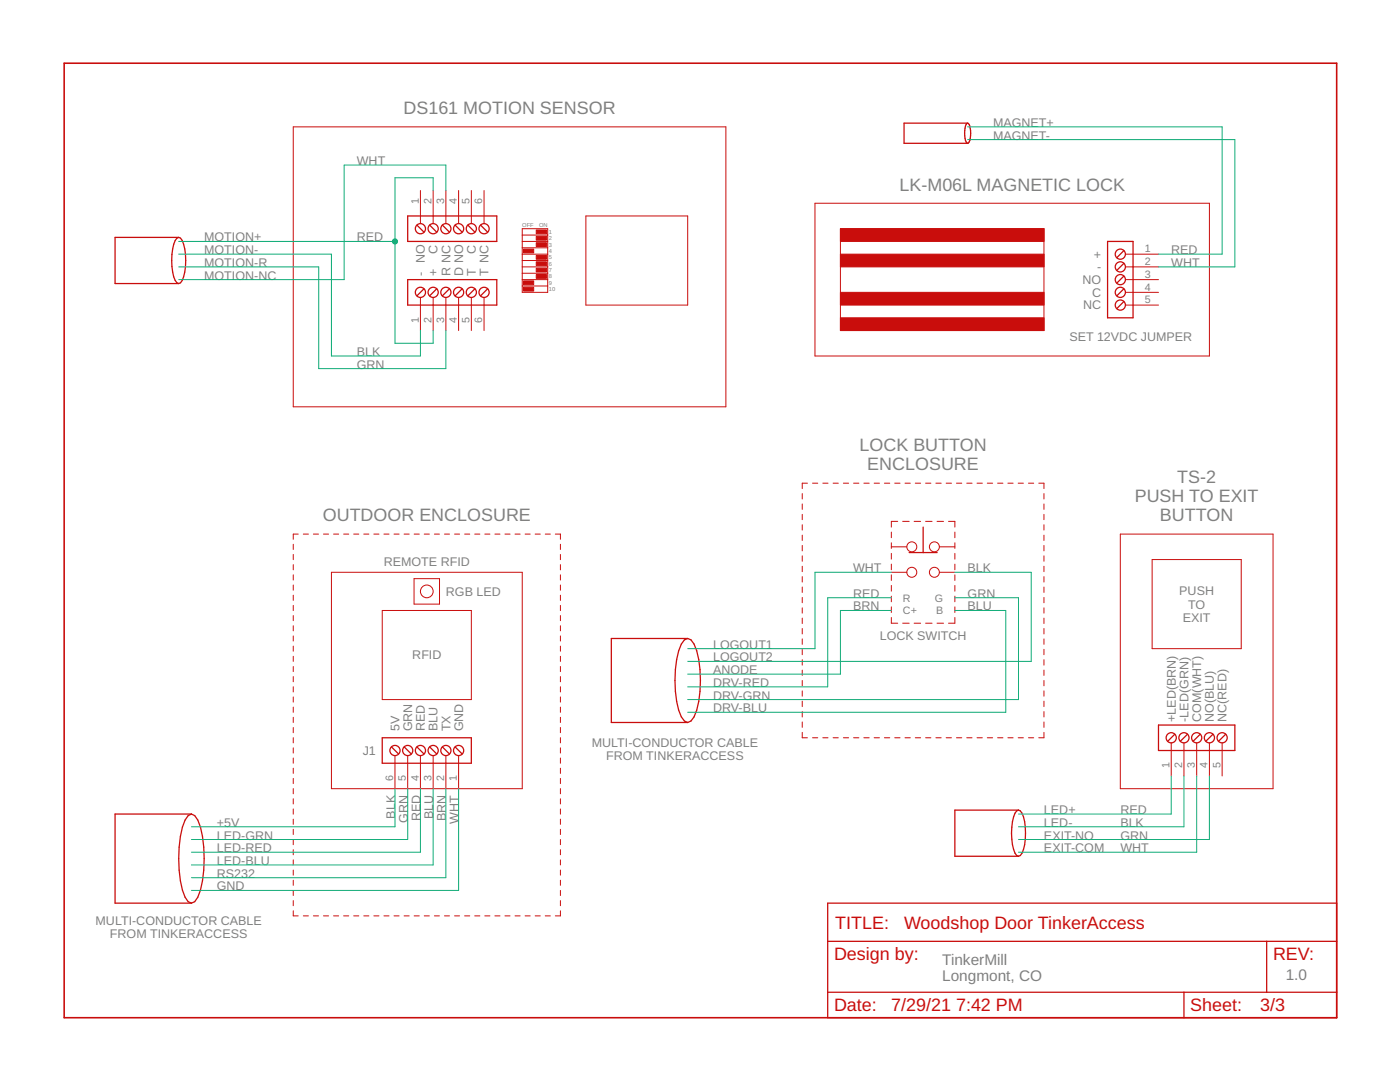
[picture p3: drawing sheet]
<svg xmlns="http://www.w3.org/2000/svg" width="279mm" height="216mm" viewBox="0 0 279 216" stroke-linecap="round" stroke-linejoin="round" font-family="sans-serif">
<g fill="none" stroke="#c90d0c" stroke-width=".2">
<path d="M58.5 25.3h86.4v55.9h-86.4zM83.9 38v6.6M86.4 38v6.6M89 38v6.6M91.5 38v6.6M94.1 38v6.6M96.6 38v6.6M83.9 59.4v6.6M86.4 59.4v6.6M89 59.4v6.6M91.5 59.4v6.6M94.1 59.4v6.6"/>
<path d="M96.6 59.4v6.6M104.2 45.6h5.1v12.7h-5.1zM104.2 46.9h5.1M104.2 49.4h5.1M104.2 52h5.1M104.2 54.5h5.1M104.2 57.1h5.1M104.2 48.2h5.1M104.2 50.7h5.1M104.2 53.3h5.1M104.2 55.8h5.1M116.9 43.1h20.3v17.8h-20.3z"/>
<path d="M162.6 40.6h78.8v30.4h-78.8zM167.7 45.6h40.6v20.4h-40.6zM224.6 58.3h6.6M224.6 50.7h6.6M224.6 53.3h6.6M224.6 55.8h6.6M224.6 60.9h6.6M160.1 98.5v1.1M161.1 96.4h-1v1.1M162.2 96.4h1M164.2 96.4h1M166.3 96.4h1"/>
<path d="M168.3 96.4h1.1M170.3 96.4h1.1M172.4 96.4h1.1M174.5 96.4h1M176.5 96.4h1.1M178.6 96.4h1M180.6 96.4h1.1M182.7 96.4h1M184.7 96.4h1.1M186.8 96.4h1M188.8 96.4h1.1M190.9 96.4h1"/>
<path d="M192.9 96.4h1.1M195 96.4h1M197 96.4h1.1M199.1 96.4h1.1M201.1 96.4h1.1M203.2 96.4h1M205.3 96.4h1M207.3 96.4h1v1.1M208.3 98.5v1.1M58.5 108.6v1M58.5 110.6v1.1M58.5 112.7v1"/>
<path d="M58.5 114.7v1M58.5 116.7v1.1M58.5 118.8v1M59.5 106.6h-1v1M60.5 106.6h1.1M62.5 106.6h1.1M64.6 106.6h1M66.1 114.2h38.1v43.2h-38.1zM66.6 106.6h1M68.6 106.6h1M70.6 106.6h1M72.6 106.6h1"/>
<path d="M74.6 106.6h1M76.6 106.6h1M78.6 106.6h1.1M80.6 106.6h1.1M82.6 115.5h5.1v5h-5.1zM82.7 106.6h1M84.7 106.6h1M86.7 106.6h1M88.7 106.6h1M90.7 106.6h1M92.7 106.6h1M94.7 106.6h1.1"/>
<path d="M96.8 106.6h1M98.8 106.6h1M100.8 106.6h1M102.8 106.6h1M104.8 106.6h1M106.8 106.6h1M108.8 106.6h1M110.8 106.6h1v1M111.8 108.6v1M111.8 110.6v1.1M111.8 112.7v1M111.8 114.7v1"/>
<path d="M111.8 116.7v1.1M111.8 118.8v1M160.1 100.6v1M160.1 102.6v1.1M160.1 104.7v1.1M160.1 106.8v1M160.1 108.8v1.1M160.1 110.9v1.1M160.1 113v1.1M160.1 115.1v1M160.1 117.1v1.1M160.1 119.2v1.1"/>
<path d="M177.9 114.2h3.1M177.9 109.1h3.1M177.9 106.2v1.1M177.9 108.3v1.1M177.9 110.4v1.2M177.9 112.6v1.1M177.9 114.7v1.1M177.9 116.8v1.2M177.9 119v1.1M179.2 104h-1.3v1.2M180.1 104h1.3M182.4 104h1.3"/>
<path d="M184.7 104h1.3M187 104h1.3M187.5 114.2h3.1M187.5 109.1h3.1M189.3 104h1.3v1.2M190.6 106.2v1.1M190.6 108.3v1.1M190.6 110.4v1.2M190.6 112.6v1.1M190.6 114.7v1.1M190.6 116.8v1.2M190.6 119v1.1"/>
<path d="M208.3 100.6v1M208.3 102.6v1.1M208.3 104.7v1.1M208.3 106.8v1M208.3 108.8v1.1M208.3 110.9v1.1M208.3 113v1.1M208.3 115.1v1M208.3 117.1v1.1M208.3 119.2v1.1M223.6 106.6h30.5v50.8h-30.5zM229.9 111.7h17.8v17.7h-17.8z"/>
<path d="M58.5 120.8v1M58.5 122.8v1M58.5 124.9v1M58.5 126.9v1M58.5 128.9v1M58.5 131v1M58.5 133v1M58.5 135v1M58.5 137v1.1M58.5 139.1v1M76.3 121.8h17.8v17.8h-17.8zM111.8 120.8v1"/>
<path d="M111.8 122.8v1M111.8 124.9v1M111.8 126.9v1M111.8 128.9v1M111.8 131v1M111.8 133v1M111.8 135v1M111.8 137v1.1M111.8 139.1v1M160.1 121.3v1M160.1 123.3v1.1M160.1 125.4v1.1"/>
<path d="M160.1 127.5v1.1M160.1 129.6v1M160.1 131.6v1.1M160.1 133.7v1.1M160.1 135.8v1M160.1 137.9v1M160.1 139.9v1.1M177.9 121.1v1.1M177.9 123.2v1.2h1.3M180.1 124.4h1.3M182.4 124.4h1.3M184.7 124.4h1.3"/>
<path d="M187 124.4h1.3M190.6 123.2v1.2h-1.3M190.6 121.1v1.1M208.3 121.3v1M208.3 123.3v1.1M208.3 125.4v1.1M208.3 127.5v1.1M208.3 129.6v1M208.3 131.6v1.1M208.3 133.7v1.1M208.3 135.8v1M208.3 137.9v1"/>
<path d="M208.3 139.9v1.1M58.5 141.1v1M58.5 143.1v1.1M58.5 145.2v1M58.5 147.2v1M58.5 149.2v1.1M58.5 151.3v1M58.5 153.3v1M58.5 155.3v1.1M58.5 157.4v1M58.5 159.4v1M78.8 150.8v6.6"/>
<path d="M81.4 150.8v6.6M83.9 150.8v6.6M86.4 150.8v6.6M89 150.8v6.6M91.5 150.8v6.6M111.8 141.1v1M111.8 143.1v1.1M111.8 145.2v1M111.8 147.2v1M111.8 149.2v1.1M111.8 151.3v1M111.8 153.3v1"/>
<path d="M111.8 155.3v1.1M111.8 157.4v1M111.8 159.4v1M160.1 146.1v1.1h1M160.1 142v1.1M160.1 144.1v1M162.2 147.2h1M164.2 147.2h1M166.3 147.2h1M168.3 147.2h1.1M170.3 147.2h1.1M172.4 147.2h1.1"/>
<path d="M174.5 147.2h1M176.5 147.2h1.1M178.6 147.2h1M180.6 147.2h1.1M182.7 147.2h1M184.7 147.2h1.1M186.8 147.2h1M188.8 147.2h1.1M190.9 147.2h1M192.9 147.2h1.1M195 147.2h1M197 147.2h1.1"/>
<path d="M199.1 147.2h1.1M201.1 147.2h1.1M203.2 147.2h1M205.3 147.2h1M208.3 146.1v1.1h-1M208.3 142v1.1M208.3 144.1v1M233.7 148.2v6.6M236.3 148.2v6.6M238.8 148.2v6.6M241.4 148.2v6.6M243.9 148.2v6.6"/>
<path d="M58.5 161.4v1.1M58.5 163.4v1.1M58.5 165.5v1M58.5 167.5v1.1M58.5 169.5v1.1M58.5 171.6v1M58.5 173.6v1M58.5 175.6v1.1M58.5 177.7v1M58.5 179.7v1M111.8 161.4v1.1M111.8 163.4v1.1"/>
<path d="M111.8 165.5v1M111.8 167.5v1.1M111.8 169.5v1.1M111.8 171.6v1M111.8 173.6v1M111.8 175.6v1.1M111.8 177.7v1M111.8 179.7v1M58.5 181.7v1.1h1M60.5 182.8h1.1M62.5 182.8h1.1M64.6 182.8h1"/>
<path d="M66.6 182.8h1M68.6 182.8h1M70.6 182.8h1M72.6 182.8h1M74.6 182.8h1M76.6 182.8h1M78.6 182.8h1.1M80.6 182.8h1.1M82.7 182.8h1M84.7 182.8h1M86.7 182.8h1M88.7 182.8h1"/>
<path d="M90.7 182.8h1M92.7 182.8h1M94.7 182.8h1.1M96.8 182.8h1M98.8 182.8h1M100.8 182.8h1M102.8 182.8h1M104.8 182.8h1M106.8 182.8h1M108.8 182.8h1M111.8 181.7v1.1h-1"/>
<circle cx="85.2" cy="118" r="1.27"/>
<circle cx="182" cy="109.1" r=".99"/>
<circle cx="182" cy="114.2" r=".99"/>
<circle cx="186.5" cy="109.1" r=".99"/>
<circle cx="186.5" cy="114.2" r=".99"/>
</g>
<g fill="none" stroke="#c90d0c" stroke-width=".25">
<path d="M193.1 24.6a2.1 2.1 0 0 1 .6 2l-.1 1a1.04 1.04 0 0 1-.5 1M193.1 24.6a3.6 3.6 0 0 0-.4 3.4l.4 .6M193.1 24.6h-12.7v4h12.7M35.7 47.4h-12.7v9.2h12.7M35.7 47.4l.3 .1a9.3 9.3 0 0 1 .9 6.8l-.5 1.7-.4 .4-.3 .2M35.7 47.4a2.46 2.46 0 0 0-1.2 2.3 11.7 11.7 0 0 0 .5 6.3l.3 .4 .4 .2M81.4 43.1h17.7v5.1h-17.7zM81.4 55.8h17.7v5.1h-17.7zM83.2 44.9l1.4 1.4M84.6 57.6l-1.4 1.4M85.7 44.9l1.5 1.4M87.2 57.6l-1.5 1.4"/>
<path d="M88.3 44.9l1.4 1.4M89.7 57.6l-1.4 1.4M90.8 44.9l1.4 1.4M92.2 57.6l-1.4 1.4M93.4 44.9l1.4 1.4M94.8 57.6l-1.4 1.4M95.9 44.9l1.4 1.4M97.3 57.6l-1.4 1.4M221 48.2h5.1v15.2h-5.1zM224.3 52.5l-1.4 1.5M224.3 50l-1.4 1.4M224.3 55.1l-1.4 1.4"/>
<path d="M224.3 57.6l-1.4 1.4M224.3 60.2l-1.4 1.4M181.4 110.3h5.6M184.2 105.2v5.1M137.2 127.4l.7 .3a10.2 10.2 0 0 1 1.8 5.9 21 21 0 0 1-1.2 9.4l-.6 .9-.7 .3M137.2 127.4l-.6 .3a10.2 10.2 0 0 0-1.8 5.9 21 21 0 0 0 1.2 9.4l.6 .9 .6 .3M137.2 127.4h-15.2v16.8h15.2M76.3 147.2h17.8v5.1h-17.8zM78.1 149l1.4 1.5M80.7 149l1.4 1.5M83.2 149l1.4 1.5M85.7 149l1.5 1.5"/>
<path d="M88.3 149l1.4 1.5M90.8 149l1.4 1.5M231.2 144.7h15.2v5.1h-15.2zM234.5 146.5l-1.5 1.4M237 146.5l-1.4 1.4M239.5 146.5l-1.4 1.4M242.1 146.5l-1.5 1.4M244.6 146.5l-1.4 1.4M38.2 162.4l.7 .4a11 11 0 0 1 1.8 6.2 23.5 23.5 0 0 1-1.2 10l-.6 .9-.7 .3M38.2 162.4l-.7 .4a11 11 0 0 0-1.7 6.2 23.5 23.5 0 0 0 1.1 10l.6 .9 .7 .3M38.2 162.4h-15.2v17.8h15.2M203.3 161.6a2.51 2.51 0 0 1 1.2 2.4 12 12 0 0 1-.5 6.2l-.4 .5-.3 .2"/>
<path d="M203.3 161.6l-.4 .2a9.3 9.3 0 0 0-.8 6.8l.5 1.6 .3 .5 .4 .2M203.3 161.6h-12.7v9.3h12.7M165.2 180.2h101.6v22.9h-101.6zM165.2 187.8h101.6M165.2 198h101.6M236.3 198v5.1M252.8 187.8v10.2"/>
<circle cx="83.9" cy="45.6" r="1.02"/>
<circle cx="83.9" cy="58.3" r="1.02"/>
<circle cx="86.4" cy="58.3" r="1.02"/>
<circle cx="86.4" cy="45.6" r="1.02"/>
<circle cx="89" cy="58.3" r="1.02"/>
<circle cx="89" cy="45.6" r="1.02"/>
<circle cx="91.5" cy="58.3" r="1.02"/>
<circle cx="91.5" cy="45.6" r="1.02"/>
<circle cx="94.1" cy="58.3" r="1.02"/>
<circle cx="94.1" cy="45.6" r="1.02"/>
<circle cx="96.6" cy="58.3" r="1.02"/>
<circle cx="96.6" cy="45.6" r="1.02"/>
<circle cx="223.6" cy="53.3" r="1.02"/>
<circle cx="223.6" cy="50.7" r="1.02"/>
<circle cx="223.6" cy="55.8" r="1.02"/>
<circle cx="223.6" cy="58.3" r="1.02"/>
<circle cx="223.6" cy="60.9" r="1.02"/>
<circle cx="78.8" cy="149.8" r="1.02"/>
<circle cx="81.4" cy="149.8" r="1.02"/>
<circle cx="83.9" cy="149.8" r="1.02"/>
<circle cx="86.4" cy="149.8" r="1.02"/>
<circle cx="89" cy="149.8" r="1.02"/>
<circle cx="91.5" cy="149.8" r="1.02"/>
<circle cx="233.7" cy="147.2" r="1.02"/>
<circle cx="236.3" cy="147.2" r="1.02"/>
<circle cx="238.8" cy="147.2" r="1.02"/>
<circle cx="241.4" cy="147.2" r="1.02"/>
<circle cx="243.9" cy="147.2" r="1.02"/>
</g>
<g fill="#c90d0c" stroke="#c90d0c" stroke-width=".2">
<path d="M107 45.9h2.1v.8h-2.1z"/>
<path d="M107 48.4h2.1v.8h-2.1z"/>
<path d="M107 51h2.1v.7h-2.1z"/>
<path d="M107 53.5h2.1v.8h-2.1z"/>
<path d="M104.5 56h2v.8h-2z"/>
<path d="M107 47.2h2.1v.7h-2.1z"/>
<path d="M104.5 49.7h2v.8h-2z"/>
<path d="M107 52.2h2.1v.8h-2.1z"/>
<path d="M107 54.8h2.1v.7h-2.1z"/>
<path d="M104.5 57.3h2v.8h-2z"/>
<path d="M167.7 45.6h40.7v2.6h-40.7z"/>
<path d="M167.7 63.4h40.7v2.6h-40.7z"/>
<path d="M167.7 50.7h40.7v2.6h-40.7z"/>
<path d="M167.7 58.3h40.7v2.6h-40.7z"/>
</g>
<path d="M12.8 12.6h254v190.5h-254z" fill="none" stroke="#c90d0c" stroke-width=".32"/>
<g fill="none" stroke="#0dab76" stroke-width=".2">
<path d="M86.4 38v-2.5h-7.6v33h7.6v-2.5M89 38v-5.1h-20.3v22.9h-33M193.1 25.3h50.8v25.4h-12.7M193.1 27.9h53.3v25.4h-15.2M35.7 50.7h30.4v20.3h17.8v-5M35.7 53.3h27.9v20.3h25.4v-7.6M35.7 48.2h43.1M177.9 114.2h-15.3v15.2h-25.4M177.9 119.3h-12.7v17.8h-28M190.6 114.2h15.2v17.8h-68.6M190.6 119.3h12.7v20.3h-66.1M177.9 121.8h-10.2v12.7h-30.5"/>
<path d="M190.6 121.8h10.1v20.3h-63.5M78.8 157.4v7.6h-40.6M81.4 157.4v10.1h-43.2M83.9 157.4v12.7h-45.7M86.4 157.4v15.2h-48.2M89 157.4v17.7h-50.8M91.5 157.4v20.3h-53.3M233.7 154.8v7.6h-30.4M236.3 154.8v10.2h-33M238.8 154.8v15.3h-35.5M241.4 154.8v12.7h-38.1"/>
</g>
<circle cx="78.8" cy="48.2" r=".51" fill="#0dab76" stroke="#0dab76" stroke-width=".2"/>
<g font-size="3.6" fill="#808080">
<text x="80.5" y="22.8">DS161 MOTION SENSOR</text>
<text x="179.5" y="38">LK-M06L MAGNETIC LOCK</text>
<text x="171.5" y="90.1">LOCK BUTTON</text>
<text x="173.1" y="93.9">ENCLOSURE</text>
<text x="226.5" y="100.2">PUSH TO EXIT</text>
<text x="235" y="96.4">TS-2</text>
<text x="64.4" y="104">OUTDOOR ENCLOSURE</text>
<text x="231.5" y="104">BUTTON</text>
</g>
<g font-size="3.6" fill="#c90d0c">
<text x="166.7" y="185.3">TITLE:</text>
<text x="180.4" y="185.3">Woodshop Door TinkerAccess</text>
<text x="166.4" y="191.6">Design by:</text>
<text x="254.1" y="191.6">REV:</text>
<text x="166.4" y="201.8">Date:</text>
<text x="177.9" y="201.8">7/29/21</text>
<text x="190.8" y="201.8">7:42 PM</text>
<text x="237.6" y="201.8">Sheet:</text>
<text x="251.5" y="201.8">3/3</text>
</g>
<g font-size="3.1" fill="#808080">
<text x="188" y="192.6">TinkerMill</text>
<text x="188" y="195.8">Longmont, CO</text>
<text x="256.6" y="195.5">1.0</text>
</g>
<g font-size="2.5" fill="#808080">
<text x="198.2" y="25.3">MAGNET+</text>
<text x="198.2" y="27.9">MAGNET-</text>
<text x="71.2" y="32.9">WHT</text>
<text x="40.7" y="48.2">MOTION+</text>
<text x="40.7" y="50.7">MOTION-</text>
<text x="40.7" y="53.2">MOTION-R</text>
<text x="71.2" y="48.2">RED</text>
<text x="84.8" y="52.6" transform="rotate(-90 84.8 52.6)">NO</text>
<text x="87.3" y="50.6" transform="rotate(-90 87.3 50.6)">C</text>
<text x="95" y="50.6" transform="rotate(-90 95 50.6)">C</text>
<text x="218.3" y="51.6">+</text>
<text x="233.7" y="50.7">RED</text>
<text x="233.7" y="53.2">WHT</text>
<text x="40.7" y="55.8">MOTION-NC</text>
<text x="84.8" y="55.2" transform="rotate(-90 84.8 55.2)">-</text>
<text x="87.3" y="55.2" transform="rotate(-90 87.3 55.2)">+</text>
<text x="89.9" y="55.2" transform="rotate(-90 89.9 55.2)">R NC</text>
<text x="92.4" y="55.2" transform="rotate(-90 92.4 55.2)">D NO</text>
<text x="95" y="55.2" transform="rotate(-90 95 55.2)">T</text>
<text x="97.5" y="55.2" transform="rotate(-90 97.5 55.2)">T NC</text>
<text x="216" y="56.7">NO</text>
<text x="218" y="59.2">C</text>
<text x="219" y="54.1">-</text>
<text x="216.2" y="61.8">NC</text>
<text x="71.2" y="71">BLK</text>
<text x="213.4" y="68.1">SET 12VDC JUMPER</text>
<text x="71.2" y="73.6">GRN</text>
<text x="76.6" y="112.9">REMOTE RFID</text>
<text x="89" y="118.9">RGB LED</text>
<text x="170.3" y="114.2">WHT</text>
<text x="170.3" y="119.3">RED</text>
<text x="193.1" y="114.2">BLK</text>
<text x="193.1" y="119.3">GRN</text>
<text x="235.4" y="118.8">PUSH</text>
<text x="170.3" y="121.8">BRN</text>
<text x="193.1" y="121.8">BLU</text>
<text x="236.1" y="124.1">EXIT</text>
<text x="237.1" y="121.4">TO</text>
<text x="82.3" y="131.6">RFID</text>
<text x="142.3" y="132">LOGOUT2</text>
<text x="142.3" y="129.4">LOGOUT1</text>
<text x="175.6" y="127.8">LOCK SWITCH</text>
<text x="142.3" y="137">DRV-RED</text>
<text x="142.3" y="134.5">ANODE</text>
<text x="142.3" y="139.6">DRV-GRN</text>
<text x="142.3" y="142.1">DRV-BLU</text>
<text x="79.7" y="145.9" transform="rotate(-90 79.7 145.9)">5V</text>
<text x="82.3" y="145.9" transform="rotate(-90 82.3 145.9)">GRN</text>
<text x="84.8" y="145.9" transform="rotate(-90 84.8 145.9)">RED</text>
<text x="87.3" y="145.9" transform="rotate(-90 87.3 145.9)">BLU</text>
<text x="89.9" y="145.9" transform="rotate(-90 89.9 145.9)">TX</text>
<text x="92.4" y="145.9" transform="rotate(-90 92.4 145.9)">GND</text>
<text x="118.1" y="149">MULTI-CONDUCTOR CABLE</text>
<text x="234.6" y="144" transform="rotate(-90 234.6 144)">+LED(BRN)</text>
<text x="237.2" y="144" transform="rotate(-90 237.2 144)">-LED(GRN)</text>
<text x="239.7" y="144" transform="rotate(-90 239.7 144)">COM(WHT)</text>
<text x="242.3" y="144" transform="rotate(-90 242.3 144)">NO(BLU)</text>
<text x="244.8" y="144" transform="rotate(-90 244.8 144)">NC(RED)</text>
<text x="72.4" y="150.6">J1</text>
<text x="121" y="151.7">FROM TINKERACCESS</text>
<text x="43.3" y="165">+5V</text>
<text x="43.3" y="167.5">LED-GRN</text>
<text x="78.8" y="163.4" transform="rotate(-90 78.8 163.4)">BLK</text>
<text x="81.4" y="164.2" transform="rotate(-90 81.4 164.2)">GRN</text>
<text x="83.9" y="163.9" transform="rotate(-90 83.9 163.9)">RED</text>
<text x="86.5" y="163.5" transform="rotate(-90 86.5 163.5)">BLU</text>
<text x="89" y="163.9" transform="rotate(-90 89 163.9)">BRN</text>
<text x="91.5" y="164.3" transform="rotate(-90 91.5 164.3)">WHT</text>
<text x="208.4" y="162.4">LED+</text>
<text x="208.4" y="165">LED-</text>
<text x="208.4" y="167.5">EXIT-NO</text>
<text x="223.6" y="162.4">RED</text>
<text x="223.6" y="165">BLK</text>
<text x="223.6" y="167.5">GRN</text>
<text x="43.3" y="170.1">LED-RED</text>
<text x="43.3" y="172.6">LED-BLU</text>
<text x="208.4" y="170.1">EXIT-COM</text>
<text x="223.6" y="170.1">WHT</text>
<text x="43.3" y="175.1">RS232</text>
<text x="43.3" y="177.7">GND</text>
<text x="19.1" y="184.5">MULTI-CONDUCTOR CABLE</text>
<text x="21.9" y="187.2">FROM TINKERACCESS</text>
</g>
<g font-size="2.1" fill="#808080">
<text x="83.6" y="40.8" transform="rotate(-90 83.6 40.8)">1</text>
<text x="86.1" y="40.8" transform="rotate(-90 86.1 40.8)">2</text>
<text x="88.6" y="40.8" transform="rotate(-90 88.6 40.8)">3</text>
<text x="91.2" y="40.8" transform="rotate(-90 91.2 40.8)">4</text>
<text x="93.7" y="40.8" transform="rotate(-90 93.7 40.8)">5</text>
<text x="96.3" y="40.8" transform="rotate(-90 96.3 40.8)">6</text>
<text x="228.5" y="50.4">1</text>
<text x="228.5" y="52.9">2</text>
<text x="228.5" y="55.4">3</text>
<text x="228.5" y="58">4</text>
<text x="83.6" y="64.4" transform="rotate(-90 83.6 64.4)">1</text>
<text x="86.1" y="64.4" transform="rotate(-90 86.1 64.4)">2</text>
<text x="88.6" y="64.4" transform="rotate(-90 88.6 64.4)">3</text>
<text x="91.2" y="64.4" transform="rotate(-90 91.2 64.4)">4</text>
<text x="93.7" y="64.4" transform="rotate(-90 93.7 64.4)">5</text>
<text x="96.3" y="64.4" transform="rotate(-90 96.3 64.4)">6</text>
<text x="228.5" y="60.5">5</text>
<text x="180.2" y="122.6">C+</text>
<text x="180.2" y="120">R</text>
<text x="186.6" y="120">G</text>
<text x="186.8" y="122.6">B</text>
<text x="78.5" y="155.8" transform="rotate(-90 78.5 155.8)">6</text>
<text x="81" y="155.8" transform="rotate(-90 81 155.8)">5</text>
<text x="83.6" y="155.8" transform="rotate(-90 83.6 155.8)">4</text>
<text x="86.1" y="155.8" transform="rotate(-90 86.1 155.8)">3</text>
<text x="88.6" y="155.8" transform="rotate(-90 88.6 155.8)">2</text>
<text x="91.2" y="155.8" transform="rotate(-90 91.2 155.8)">1</text>
<text x="233.4" y="153.3" transform="rotate(-90 233.4 153.3)">1</text>
<text x="235.9" y="153.3" transform="rotate(-90 235.9 153.3)">2</text>
<text x="238.5" y="153.3" transform="rotate(-90 238.5 153.3)">3</text>
<text x="241" y="153.3" transform="rotate(-90 241 153.3)">4</text>
<text x="243.5" y="153.3" transform="rotate(-90 243.5 153.3)">5</text>
</g>
<g font-size="1.1" fill="#808080">
<text x="104.2" y="45.4">OFF</text>
<text x="107.6" y="45.4">ON</text>
<text x="109.6" y="46.7">1</text>
<text x="109.6" y="47.9">2</text>
<text x="109.6" y="49.2">3</text>
<text x="109.6" y="50.5">4</text>
<text x="109.6" y="51.7">5</text>
<text x="109.6" y="53">6</text>
<text x="109.6" y="54.3">7</text>
<text x="109.6" y="55.6">8</text>
<text x="109.6" y="56.8">9</text>
<text x="109.6" y="58.1">10</text>
</g>
</svg>
